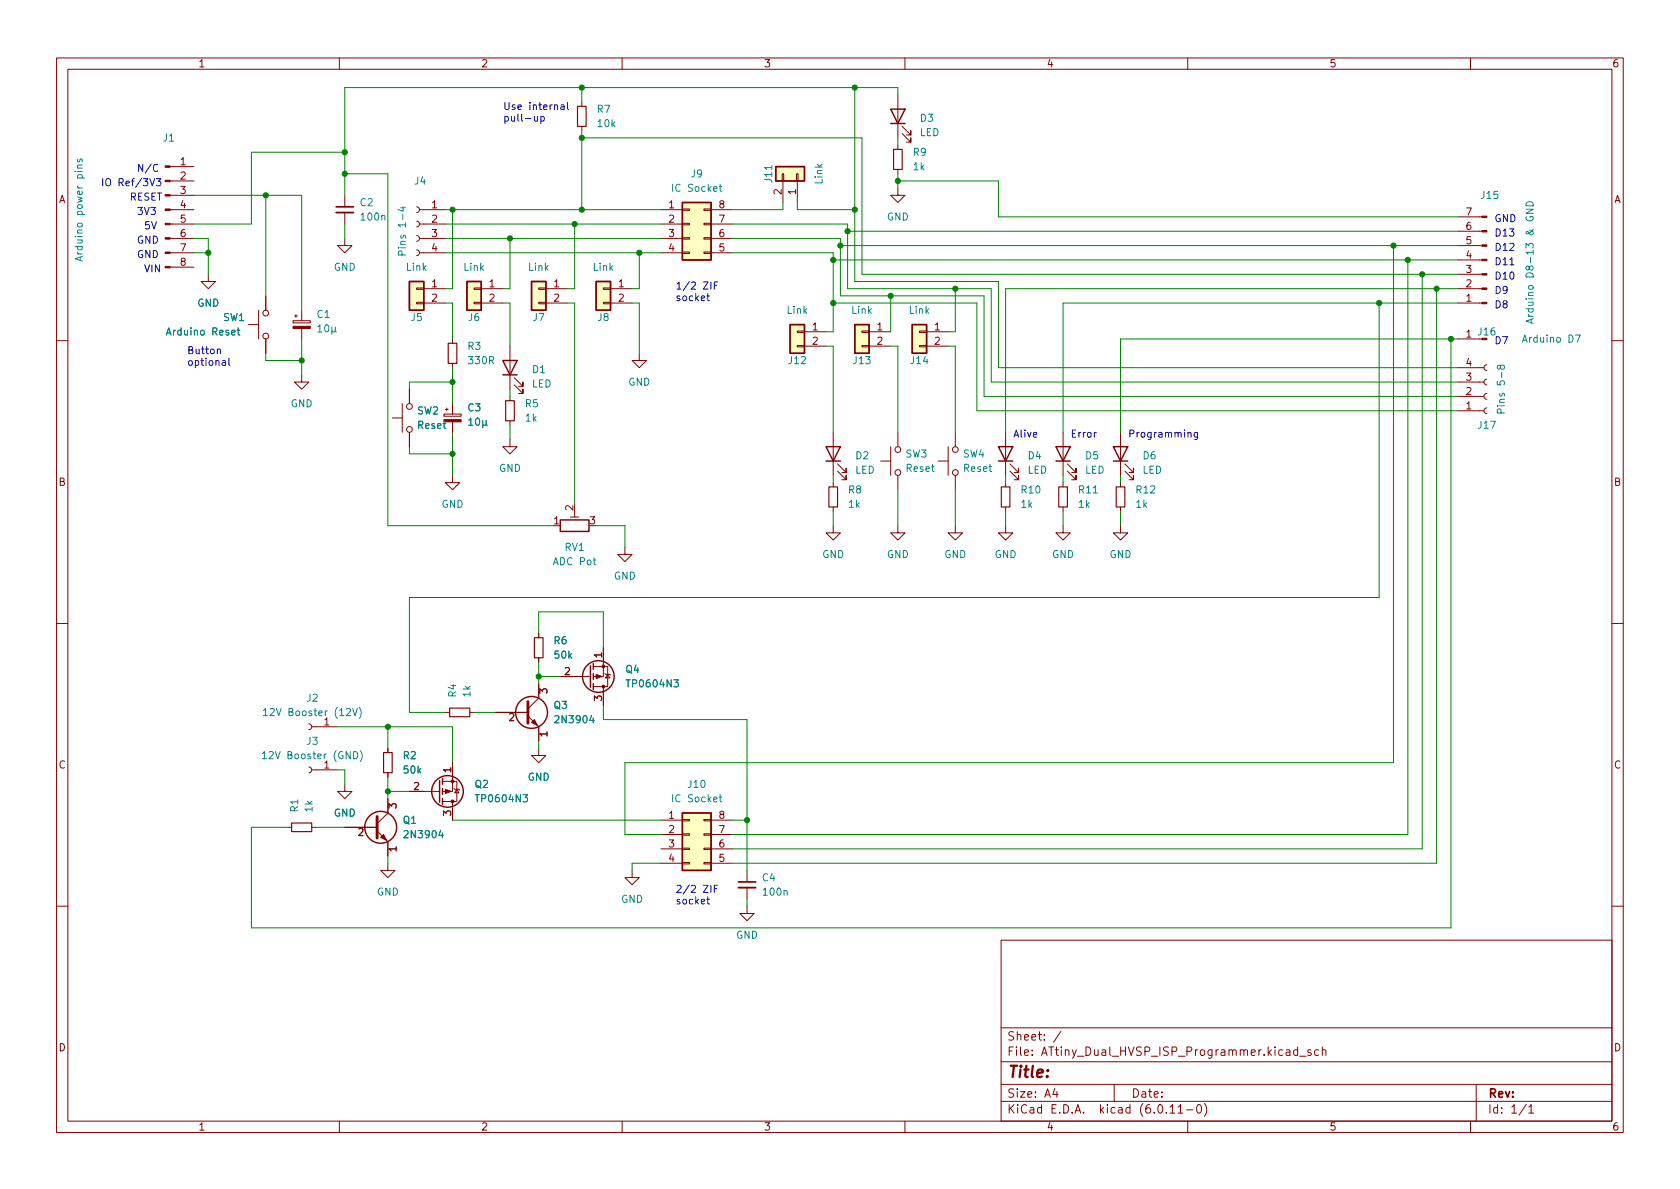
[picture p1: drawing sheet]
<svg xmlns="http://www.w3.org/2000/svg" width="297mm" height="210mm" viewBox="0 0 297 210" stroke-linecap="round" stroke-linejoin="round" font-family="sans-serif">
<g fill="none" stroke="#840000" stroke-width=".18">
<path d="M10 10.2h277v190.1h-277zM12 12.2h273v186.1h-273zM60 10.2v2M102.9 18v.8M110 10.2v2M158.7 16.8v7.6M160 10.2v2M210 10.2v2M260 10.2v2M30.1 39.6h4.2M30.1 37.1h4.2M30.1 34.5h4.2"/>
<path d="M30.1 32h4.2M30.1 29.5h4.2M61 34.5v2.1M61 37.6v2M73.7 39.1l.3 .2 .2 .3-.2 .4-.3 .1M73.7 36.6l.3 .1 .2 .4-.2 .3-.3 .2M74.2 39.6h4.5M74.2 37.1h4.5M102.9 22.3v.8M116.8 39.6h3.8M116.8 37.1h3.8M120.6 39.5h1.3v.2h-1.3z"/>
<path d="M120.6 37h1.3v.2h-1.3zM124.5 39.5h1.2v.2h-1.2zM124.5 37h1.2v.2h-1.2zM125.7 39.6h3.8M125.7 37.1h3.8M138.3 30.7h.3v1.3h-.3zM138.4 32v3.8M140.8 30.7h.3v1.3h-.3zM141 32v3.8M158.7 33.3v1.2h1.3l-1.3 1.3-1.2-1.3h1.2M158.7 25.6v.8M158.7 30v.7"/>
<path d="M159.5 23.6l1.5 1.5v-.7v.7h-.7M159.5 22.3l1.5 1.6v-.8v.8h-.7M257.8 38.3h4.2M30.1 47.2h4.2M30.1 44.7h4.2M30.1 42.2h4.2M36.8 48.5v1.3h1.3l-1.3 1.2-1.2-1.2h1.2M43.9 57.4h1.8M45.7 54.9v5M47 52.3v2.6M47 59.9v2.6M51.8 56.7h3.1v.4h-3.1z"/>
<path d="M52.1 55.9h.5M52.3 55.6v.5M53.3 54.9v1.8M53.3 58.1v1.8M61 42.2v1.2h1.2l-1.2 1.3-1.3-1.3h1.3M73.7 53.5h1.2v.2h-1.2zM73.7 50.9h1.2v.3h-1.2zM73.7 44.2l.3 .1 .2 .4-.2 .4-.3 .1M73.7 41.7l.3 .1 .2 .4-.2 .3-.3 .2M74.2 44.7h4.5M74.2 42.2h4.5M74.9 51h3.8"/>
<path d="M74.9 53.6h3.8M80 59.9v.8M83.8 53.5h1.3v.2h-1.3zM83.8 50.9h1.3v.3h-1.3zM85.1 51h3.8M85.1 53.6h3.8M95.2 53.5h1.3v.2h-1.3zM95.2 50.9h1.3v.3h-1.3zM96.5 51h3.8M96.5 53.6h3.8M106.7 53.5h1.2v.2h-1.2zM106.7 50.9h1.2v.3h-1.2z"/>
<path d="M107.9 51h3.9M107.9 53.6h3.9M116.8 44.7h3.8M116.8 42.2h3.8M120.6 44.6h1.3v.2h-1.3zM120.6 42h1.3v.3h-1.3zM124.5 44.6h1.2v.2h-1.2zM124.5 42h1.2v.3h-1.2zM125.7 44.7h3.8M125.7 42.2h3.8M141 58.5h1.2v.3h-1.2zM142.2 58.7h3.8"/>
<path d="M152.4 58.5h1.3v.3h-1.3zM153.7 58.7h3.8M162.6 58.5h1.2v.3h-1.2zM163.8 58.7h3.8M257.8 40.9h4.2M257.8 43.4h4.2M257.8 46h4.2M257.8 48.5h4.2M257.8 51h4.2M257.8 53.6h4.2M257.8 59.9h3.8M10 60.2h2"/>
<path d="M53.3 66.3v1.3h1.3l-1.3 1.2-1.2-1.2h1.2M69.3 73.9h1.8M71.1 71.4v5M72.4 68.8v2.6M72.4 76.4v2.6M78.5 73.2h3v.4h-3zM78.7 72.4h.5M79 72.1v.5M80 64.3v.7M80 71.4v1.8M80 74.6v1.8M90.2 77.7v1.3h1.2l-1.2 1.3-1.3-1.3h1.3"/>
<path d="M90.2 61.2v7.6M90.2 70.1v.8M90.2 74.4v.8M90.9 68.1l1.6 1.5v-.8v.8h-.8M90.9 66.8l1.6 1.5v-.7v.7h-.8M113 62.5v1.2h1.3l-1.3 1.3-1.2-1.3h1.2M141 61.1h1.2v.2h-1.2zM142.2 61.2h3.8M147.3 76.4v7.7M152.4 61.1h1.3v.2h-1.3zM153.7 61.2h3.8M157.5 79v5.1"/>
<path d="M158.7 76.4v2.6M162.6 61.1h1.2v.2h-1.2zM163.8 61.2h3.8M167.6 79v5.1M168.9 76.4v2.6M177.8 76.4v7.7M188 76.4v7.7M198.1 76.4v7.7M257.8 65h4.6M257.8 67.6h4.6M257.8 70.1h4.6M257.8 72.6h4.6"/>
<path d="M262.9 64.5l-.4 .2-.1 .3 .1 .4 .4 .1M262.9 67.1l-.4 .1-.1 .4 .1 .3 .4 .2M262.9 69.6l-.4 .1-.1 .4 .1 .4 .4 .1M262.9 72.1l-.4 .2-.1 .3 .1 .4 .4 .1M285 60.2h2M80 84.1v1.2h1.3l-1.3 1.3-1.3-1.3h1.3M97.8 93h1.3M100.8 91.4h1.6M101.6 90.4v1M110.5 96.8v1.2h1.3l-1.3 1.3-1.3-1.3h1.3M147.3 93v1.2h1.3l-1.3 1.3-1.3-1.3h1.3M147.3 85.3v.8"/>
<path d="M147.3 89.7v.7M148.1 83.3l1.5 1.5v-.7v.7h-.8M148.1 82l1.5 1.6v-.8v.8h-.8M155.7 81.5h1.8M158.7 93v1.2h1.3l-1.3 1.3-1.2-1.3h1.2M158.7 84.1v2.5M165.9 81.5h1.7M168.9 93v1.2h1.3l-1.3 1.3-1.3-1.3h1.3M168.9 84.1v2.5M177.8 93v1.2h1.3l-1.3 1.3-1.3-1.3h1.3M177.8 85.3v.8M177.8 89.7v.7"/>
<path d="M178.6 83.3l1.5 1.5v-.7v.7h-.8M178.6 82l1.5 1.6v-.8v.8h-.8M188 93v1.2h1.2l-1.2 1.3-1.3-1.3h1.3M188 85.3v.8M188 89.7v.7M188.7 83.3l1.5 1.5v-.7v.7h-.7M188.7 82l1.5 1.6v-.8v.8h-.7M198.1 93v1.2h1.3l-1.3 1.3-1.3-1.3h1.3M198.1 85.3v.8M198.1 89.7v.7M198.9 83.3l1.5 1.5v-.7v.7h-.8M198.9 82l1.5 1.6v-.8v.8h-.8"/>
<path d="M10 110.2h2M95.2 112v.8M95.2 116.3v.8M99.1 119.6h5.3M104.9 117.9h2.5v3.5h-2.5M106.7 114.5v5.1h-1.8M106.9 119.1l.2 .1h.7l.1 .2M107.4 119.2l.4 .7h-.7zM285 110.2h2M54.6 135.6l.4 .2 .1 .3-.1 .4-.4 .1M54.6 128l.4 .2 .1 .3-.1 .4-.4 .1M55.1 136.1h4.6"/>
<path d="M55.1 128.5h4.6M61 138.7v1.2h1.2l-1.2 1.3-1.3-1.3h1.3M68.6 132.3v.8M68.6 136.6v.8M72.4 139.9h5.3M78.2 138.2h2.6v3.5h-2.6M78.7 126h.8M80 134.9v5h-1.8M80.3 139.4l.1 .2h.8l.1 .1M80.8 139.6l.4 .6h-.8zM83.1 126h.7M87.6 126h5.7"/>
<path d="M90.1 126.3l.5-.1 .3 .3-.8 .9h.8M93.3 126.6l1.9 1.9v2.6M95.2 132.3v1.3h1.3l-1.3 1.3-1.2-1.3h1.2M95.2 120.9v2.5l-1.9 1.9M95.4 122.6v-.8l.5 .4 .1-.3h.6l.1 .1-.1 .6M96.7 129.8h-1.3l.4 .4M106.7 121.4v3.3M50.8 146.3h.8M55.1 146.3h.8M61 146.3h5.7M63.5 146.6l.4-.1 .3 .4-.8 .9h.8M66.7 146.9l1.9 1.9v2.6"/>
<path d="M68.6 152.6v1.3h1.2l-1.2 1.3-1.3-1.3h1.3M68.6 141.2v2.6l-1.9 1.9M68.8 142.9v-.8l.5 .4 .1-.3h.5l.1 .2-.1 .5M70 150.1h-1.2l.3 .4M80 141.7v3.3M111.8 153.9v1.3h1.2l-1.2 1.3-1.3-1.3h1.3M116.8 145h3.8M116.8 147.6h3.8M116.8 150.1h3.8M116.8 152.6h3.8M120.6 152.5h1.3v.3h-1.3zM120.6 150h1.3v.2h-1.3z"/>
<path d="M120.6 147.4h1.3v.3h-1.3zM120.6 144.9h1.3v.3h-1.3zM124.5 152.5h1.2v.3h-1.2zM124.5 150h1.2v.2h-1.2zM124.5 147.4h1.2v.3h-1.2zM124.5 144.9h1.2v.3h-1.2zM125.7 145h3.8M125.7 147.6h3.8M125.7 150.1h3.8M125.7 152.6h3.8M132.1 153.9v2.1M132.1 157v2"/>
<path d="M10 160.2h2M132.1 160.3v1.2h1.2l-1.2 1.3-1.3-1.3h1.3M177 166.3h108v32h-108zM285 160.2h2M60 198.3v2M110 198.3v2M160 198.3v2M177 194.8h108M177 191.8h108M177 187.8h108M177 181.8h108M182.5 186.5v.1"/>
<path d="M182.5 185.7v.1M184.6 183.8v.1M184.6 183v.1M187.6 182.4l-1.3 1.9M197 191.8v3M210 198.3v2M211.8 195.4l.1-.1a.81 .81 0 0 1 .6 .7 .81 .81 0 0 1-.3 .8h-.1a.81 .81 0 0 1-.6-.6 .81 .81 0 0 1 .3-.8zM212.9 195.1a1.72 1.72 0 0 1 0 2.3M229.8 186.8h1.1M231.8 185.7l-.4-.1-.2 .2 .1 .3 .5 .1v.4h-.6M233.1 185.7l-.4-.1-.3 .3v.4l.2 .3h.5M233.8 185.8l.2-.2 .4 .1v.9"/>
<path d="M233.8 185.1v1.5M260 198.3v2M261 191.8v6.5M270.3 195.8l.4-.5v1.5M270.3 196.8h.9"/>
<circle cx="47" cy="59.4" r=".51"/>
<circle cx="47" cy="55.4" r=".51"/>
<circle cx="72.4" cy="75.9" r=".51"/>
<circle cx="72.4" cy="71.9" r=".51"/>
<circle cx="158.8" cy="79.5" r=".51"/>
<circle cx="168.9" cy="79.5" r=".51"/>
<circle cx="158.8" cy="83.6" r=".51"/>
<circle cx="168.9" cy="83.6" r=".51"/>
</g>
<g fill="none" stroke="#840000" stroke-width=".25">
<path d="M157.5 19.3h2.5l-1.3 2.5zM120.6 35.8h5.1v10.2h-5.1zM137.2 29.5h5v2.5h-5zM157.5 21.8h2.5M72.4 49.8h2.5v5.1h-2.5zM82.5 49.8h2.6v5.1h-2.6zM94 49.8h2.5v5.1h-2.5zM105.4 49.8h2.5v5.1h-2.5zM139.7 57.4h2.5v5.1h-2.5zM151.1 57.4h2.6v5.1h-2.6zM161.3 57.4h2.5v5.1h-2.5zM88.9 63.7h2.5l-1.2 2.6z"/>
<path d="M88.9 66.3h2.5M146 79h2.6l-1.3 2.5zM176.5 79h2.6l-1.3 2.5zM186.7 79h2.5l-1.2 2.5zM196.8 79h2.6l-1.3 2.5zM99.1 91.9h5v2.1h-5zM146 81.5h2.6M176.5 81.5h2.6M186.7 81.5h2.5M196.8 81.5h2.6M104.4 117.7v3.8M104.9 117.3v1.1"/>
<path d="M104.9 119.1v1M77.7 138v3.9M78.2 137.7v1M78.2 139.4v1.1M104.9 120.9v1M78.2 141.2v1M120.6 143.8h5.1v10.1h-5.1z"/>
<circle cx="105.8" cy="119.6" r="2.79"/>
<circle cx="79.1" cy="139.9" r="2.79"/>
<circle cx="94" cy="126" r="2.82"/>
<circle cx="67.3" cy="146.3" r="2.82"/>
</g>
<path d="M93.3 124.1v3.8M66.7 144.4v3.8" fill="none" stroke="#840000" stroke-width=".51"/>
<g fill="#840000" stroke="#840000" stroke-width=".18">
<path d="M67.3 148.1l.5-.5 .5 1z"/>
<path d="M29.2 47.1h.9v.3h-.9z"/>
<path d="M29.2 44.6h.9v.2h-.9z"/>
<path d="M29.2 42h.9v.3h-.9z"/>
<path d="M29.2 39.5h.9v.2h-.9z"/>
<path d="M29.2 37h.9v.2h-.9z"/>
<path d="M29.2 34.4h.9v.3h-.9z"/>
<path d="M29.2 31.9h.9v.2h-.9z"/>
<path d="M29.2 29.3h.9v.3h-.9z"/>
<path d="M262 38.2h.9v.3h-.9z"/>
<path d="M262 40.8h.9v.2h-.9z"/>
<path d="M262 43.3h.9v.3h-.9z"/>
<path d="M262 45.8h.9v.3h-.9z"/>
<path d="M262 48.4h.9v.2h-.9z"/>
<path d="M262 50.9h.9v.3h-.9z"/>
<path d="M262 53.5h.9v.2h-.9z"/>
<path d="M51.8 57.7h3.1v.4h-3.1z"/>
<path d="M78.5 74.2h3v.4h-3z"/>
<path d="M105.4 119.2l1 .4-1 .4z"/>
<path d="M94 127.8l.5-.6 .5 1.1z"/>
<path d="M78.7 139.6l1.1 .3-1.1 .4z"/>
<circle cx="106.7" cy="117.9" r=".25"/>
<circle cx="106.7" cy="121.4" r=".25"/>
<circle cx="80" cy="138.2" r=".25"/>
<circle cx="80" cy="141.7" r=".25"/>
</g>
<g fill="none" stroke="#008484" stroke-width=".18">
<path d="M13.8 39.6l.5-.1 .2 .1v.3l-.2 .2h-.4l-.2-.2zM67.5 38.2l.2-.1h.3l.1 .8M70.8 36.7h.9M71.3 36.6v.8l-.9-.4M127.2 33h.4M127.3 32.6v1.1l.3 .1M136.5 29.3v.7M35.6 58.5l.3-.1 .2 .2v.4l-.2 .2h-.3l-.1-.2zM56.2 57.8l.4-.4v1.3M56.2 58.7h.7M57.6 57.5l.1-.1a.68 .68 0 0 1 .5 .7 .68 .68 0 0 1-.5 .6 .84 .84 0 0 1-.1-1.2zM58.7 57.8v1.3"/>
<path d="M59.3 58.5l.2 .2M59.3 57.8l-.1 .8-.3 .1-.2-.2M269.8 43.8v-.8l.5 .5 .1-.4h.6l.1 .2-.1 .5M270.4 50.5h.6l.1 .2-.1 .3-.2 .2-.4-.1-.2-.2zM275.3 59.8l.2-.1 .3 .1 .1 .5-.1 .2h-.3l-.2-.1zM82.9 74.3l.3-.4v1.3M82.9 75.2h.7M84.2 74.1l.2-.2a.68 .68 0 0 1 .4 .7 .68 .68 0 0 1-.4 .6l-.2-.1-.1-.4zM85.4 74.4v1.2M86 75l.1 .2M86 74.4l-.1 .7-.4 .1-.1-.2M265.3 64.8l.2-.2h.4l.1 .2-.1 .4-.4 .1-.2-.1-.1-.6h-.2l-.2 .1-.1 .3 .2 .2 .1 .1 .3-.3"/>
<path d="M193.3 87.2h.7M57.7 133.3l-.4 .3M57.9 125.7l-.4 .2M104.6 126.5l-.3 .9h.8M104.9 127v.8M119.2 120.2h.7l-.4 .5 .4 .1v.6l-.2 .1-.5-.1M77.9 146.8l-.3 .9h.8M78.2 147.3v.8M92.5 140.5h.8l-.5 .5 .4 .1v.6l-.2 .1-.5-.1M127.2 140.9h.4M127.3 140.5v1.1l.3 .2M138.6 157.6l.2-.1h.3l.1 .8"/>
</g>
<g fill="#ffffc2" stroke="#ffffc2" stroke-width=".18">
<path d="M120.6 143.8h5.1v10.1h-5.1z"/>
<path d="M161.3 57.4h2.5v5.1h-2.5z"/>
<path d="M139.7 57.4h2.5v5.1h-2.5z"/>
<path d="M151.1 57.4h2.6v5.1h-2.6z"/>
<path d="M137.2 29.5h5v2.5h-5z"/>
<path d="M120.6 35.8h5.1v10.2h-5.1z"/>
<path d="M72.4 49.8h2.5v5.1h-2.5z"/>
<path d="M82.5 49.8h2.6v5.1h-2.6z"/>
<path d="M105.4 49.8h2.5v5.1h-2.5z"/>
<path d="M94 49.8h2.5v5.1h-2.5z"/>
</g>
<path d="M59.4 37.6h3.1M130.6 157h3" fill="none" stroke="#840000" stroke-width=".33"/>
<path d="M59.4 36.6h3.1M130.6 156h3" fill="none" stroke="#840000" stroke-width=".3"/>
<path d="M102.1 18.8h1.5v3.5h-1.5zM158 26.4h1.5v3.6h-1.5zM79.2 60.7h1.6v3.6h-1.6zM89.4 70.9h1.5v3.5h-1.5zM146.6 86.1h1.5v3.6h-1.5zM177 86.1h1.6v3.6h-1.6zM187.2 86.1h1.5v3.6h-1.5zM197.4 86.1h1.5v3.6h-1.5zM94.5 112.8h1.5v3.5h-1.5zM67.8 133.1h1.5v3.5h-1.5zM79.5 125.2h3.6v1.5h-3.6zM51.6 145.5h3.5v1.6h-3.5z" fill="none" stroke="#840000" stroke-width=".2"/>
<g fill="none" stroke="#0000c2" stroke-width=".18">
<path d="M100.3 18.1v1.1l.2 .2M27.7 31.6h.7l-.4 .5 .4 .1v.5l-.2 .2-.5-.2M27.9 29.2a.6 .6 0 0 0-.8 .4 .6 .6 0 0 0 .6 .7l.2-.1M94.5 20.6v.8h.3l.2-.1M95 20.6v.8M95.6 20.6h.4l.2 .2-.1 .6h-.5M95.6 20.6v1.3M122.2 50l.5-.1 .3 .3-.8 .9h.8M125 52.3h.4M125.1 51.9v1.1l.3 .2M267 46.8h.7M38.4 61.8l.2-.1 .3 .1 .1 .8"/>
<path d="M39.3 63.8h.5l.1 .8M39.9 64.1h-.5l-.1 .2 .1 .3 .5-.1M40.5 63.3v1.1l.2 .2M193.8 76.5l-.3 .2M210 76.6l.2-.1h.3l.1 .8M211.7 76.5v1l-.2 .2h-.3M211.7 76.5h-.3l-.3 .2 .2 .5h.4M122.2 156.7l.5-.2 .3 .4-.8 .9h.8M125 159h.4M125.1 158.6v1.1l.3 .2"/>
</g>
<g fill="none" stroke="#008400" stroke-width=".18">
<path d="M102.9 15.5v2.5M151.1 15.5v34.3h25.4v15.2h81.3M158.7 16.8v-1.3h-97.7v19M34.3 34.5h19v20.4M47 34.5v17.8M61 30.7h7.6v62.3h29.2M61 26.9h-16.6v12.7h-10.1M61 39.6v2.6M78.7 37.1h38.1M78.7 39.6h38.1M80 37.1v13.9h-1.3M101.6 39.6v11.4h-1.3"/>
<path d="M102.9 23.1v14M102.9 24.4h49.5v24.1h105.4M129.5 39.6h20.4v11.4h25.4v16.6h82.5M138.4 35.8v1.3h-8.9M141 35.8v1.3h10.1M158.7 24.4v1.2M158.7 30.7v2.6M158.7 32h17.8v6.3h81.3M34.3 42.2h2.5v6.3M34.3 44.7h2.5M53.3 59.9v6.4M78.7 42.2h38.1"/>
<path d="M78.7 53.6h1.3v6.3M78.7 44.7h38.1M88.9 53.6h1.3v7.6M90.2 42.2v8.8h-1.3M100.3 53.6h1.3v35.5M111.8 53.6h1.2v8.9M113 44.7v6.3h-1.2M129.5 42.2h19.1v10.1h25.4v17.8h83.8M129.5 44.7h17.8v14h-1.3M147.3 53.6h25.4v19h85.1M147.3 46h110.5M148.6 43.4h109.2"/>
<path d="M149.9 40.9h107.9M157.5 52.3v6.4M168.9 51v7.7h-1.3M243.8 53.6v52.1h-171.4v20.3h6.3M246.4 43.4v91.5h-135.9v12.7h6.3M248.9 46v101.6h-119.4M251.5 48.5v101.6h-122M254 51v101.6h-124.5M256.5 59.9v104.2h-212.1v-17.8h6.4M257.8 51h-80v25.4M257.8 53.6h-69.8v22.8M257.8 59.9h-59.7v16.5"/>
<path d="M47 62.5v1.2h6.3M72.4 79v1.3h7.6M80 65v6.4M80 76.4v7.7M80 67.6h-7.6v1.2M90.2 68.8v1.3M90.2 75.2v2.5M146 61.2h1.3v15.2M157.5 61.2h1.2v15.2M167.6 61.2h1.3v15.2M105.4 93h5.1v3.8M147.3 84.1v1.2"/>
<path d="M147.3 90.4v2.6M158.7 86.6v6.4M168.9 86.6v6.4M177.8 84.1v1.2M177.8 90.4v2.6M188 84.1v1.2M188 90.4v2.6M198.1 84.1v1.2M198.1 90.4v2.6M95.2 112v-3.8h11.5v6.3M95.2 117.1v3.8M95.2 119.6h3.9"/>
<path d="M59.7 128.5h20.3v6.4M59.7 136.1h1.3v2.6M68.6 139.9h3.8M68.6 128.5v3.8M68.6 137.4v3.8M83.8 126h3.8M95.2 131.1v1.2M106.7 124.7v2.5h25.4v26.7M55.9 146.3h5.1M68.6 151.4v1.2M80 145h36.8M116.8 152.6h-5v1.3"/>
<path d="M129.5 145h2.6M132.1 159v1.3"/>
</g>
<g fill="#008400" stroke="#008400" stroke-width=".18">
<circle cx="53.3" cy="63.7" r=".46"/>
<circle cx="47" cy="34.5" r=".46"/>
<circle cx="61" cy="26.9" r=".46"/>
<circle cx="61" cy="30.7" r=".46"/>
<circle cx="36.8" cy="44.7" r=".46"/>
<circle cx="132.1" cy="145" r=".46"/>
<circle cx="68.6" cy="128.5" r=".46"/>
<circle cx="68.6" cy="139.9" r=".46"/>
<circle cx="95.2" cy="119.6" r=".46"/>
<circle cx="113" cy="44.7" r=".46"/>
<circle cx="80" cy="37.1" r=".46"/>
<circle cx="90.2" cy="42.2" r=".46"/>
<circle cx="80" cy="80.3" r=".46"/>
<circle cx="80" cy="67.6" r=".46"/>
<circle cx="102.9" cy="24.4" r=".46"/>
<circle cx="102.9" cy="15.5" r=".46"/>
<circle cx="102.9" cy="37.1" r=".46"/>
<circle cx="101.6" cy="39.6" r=".46"/>
<circle cx="151.1" cy="37.1" r=".46"/>
<circle cx="158.7" cy="32" r=".46"/>
<circle cx="147.3" cy="53.6" r=".46"/>
<circle cx="147.3" cy="46" r=".46"/>
<circle cx="148.6" cy="43.4" r=".46"/>
<circle cx="149.9" cy="40.9" r=".46"/>
<circle cx="151.1" cy="15.5" r=".46"/>
<circle cx="168.9" cy="51" r=".46"/>
<circle cx="157.5" cy="52.3" r=".46"/>
<circle cx="248.9" cy="46" r=".46"/>
<circle cx="246.4" cy="43.4" r=".46"/>
<circle cx="251.5" cy="48.5" r=".46"/>
<circle cx="243.8" cy="53.6" r=".46"/>
<circle cx="256.5" cy="59.9" r=".46"/>
<circle cx="254" cy="51" r=".46"/>
</g>
<text font-size="2.8" fill="#840000" x="178" y="191.2">Title:</text>
<g font-size="2.1" fill="#840000">
<text x="178" y="184.5">Sheet:</text>
<text x="178" y="187.2">File:</text>
<text x="184.4" y="187.2">ATtiny_Dual_HVSP_ISP_Programmer.kicad_sch</text>
<text x="178" y="197.4">KiCad</text>
<text x="178" y="194.6">Size:</text>
<text x="184.7" y="194.6">A4</text>
<text x="185.7" y="197.4">E.D.A.</text>
<text x="194.6" y="197.4">kicad</text>
<text x="200" y="194.6">Date:</text>
<text x="201.8" y="197.4">(6.0.11-0)</text>
<text x="263" y="194.6">Rev:</text>
<text x="263" y="197.4">Id:</text>
<text x="267.1" y="197.4">1/1</text>
</g>
<g font-size="1.8" fill="#840000">
<text x="35" y="12.3">1</text>
<text x="85" y="12.3">2</text>
<text x="135" y="12.3">3</text>
<text x="185" y="12.3">4</text>
<text x="235" y="12.3">5</text>
<text x="285" y="12.3">6</text>
<text x="31.7" y="29.2">1</text>
<text x="31.7" y="31.7">2</text>
<text x="31.7" y="34.3">3</text>
<text x="138.2" y="34.6" transform="rotate(-90 138.2 34.6)">2</text>
<text x="140.7" y="34.6" transform="rotate(-90 140.7 34.6)">1</text>
<text x="10.4" y="36.3">A</text>
<text x="31.7" y="36.8">4</text>
<text x="31.7" y="39.4">5</text>
<text x="31.7" y="41.9">6</text>
<text x="76.2" y="36.8">1</text>
<text x="76.2" y="39.4">2</text>
<text x="76.2" y="41.9">3</text>
<text x="118.1" y="36.8">1</text>
<text x="118.1" y="39.4">2</text>
<text x="118.1" y="41.9">3</text>
<text x="127" y="41.9">6</text>
<text x="127" y="39.4">7</text>
<text x="127" y="36.8">8</text>
<text x="259" y="40.6">6</text>
<text x="259" y="38.1">7</text>
<text x="285.4" y="36.3">A</text>
<text x="31.7" y="44.4">7</text>
<text x="31.7" y="47">8</text>
<text x="76.2" y="44.4">4</text>
<text x="118.1" y="44.4">4</text>
<text x="127" y="44.4">5</text>
<text x="259" y="45.7">4</text>
<text x="259" y="43.2">5</text>
<text x="76.2" y="50.8">1</text>
<text x="76.2" y="53.3">2</text>
<text x="86.3" y="50.8">1</text>
<text x="86.3" y="53.3">2</text>
<text x="97.7" y="50.8">1</text>
<text x="97.7" y="53.3">2</text>
<text x="109.2" y="50.8">1</text>
<text x="109.2" y="53.3">2</text>
<text x="259" y="53.3">1</text>
<text x="259" y="50.8">2</text>
<text x="259" y="48.3">3</text>
<text x="143.5" y="58.4">1</text>
<text x="154.9" y="58.4">1</text>
<text x="165.1" y="58.4">1</text>
<text x="143.5" y="61">2</text>
<text x="154.9" y="61">2</text>
<text x="165.1" y="61">2</text>
<text x="259" y="64.8">4</text>
<text x="259" y="69.8">2</text>
<text x="259" y="67.3">3</text>
<text x="259" y="72.4">1</text>
<text x="10.3" y="86.3">B</text>
<text x="285.3" y="86.3">B</text>
<text x="97.7" y="92.7">1</text>
<text x="101.3" y="90.5" transform="rotate(-90 101.3 90.5)">2</text>
<text x="104.1" y="92.7">3</text>
<text x="99.6" y="119.4">2</text>
<text x="106.4" y="116.5" transform="rotate(-90 106.4 116.5)">1</text>
<text x="106.4" y="124.1" transform="rotate(-90 106.4 124.1)">3</text>
<text x="57.1" y="128.3">1</text>
<text x="97.5" y="130.5" transform="rotate(-90 97.5 130.5)">1</text>
<text x="10.3" y="136.3">C</text>
<text x="57.1" y="135.9">1</text>
<text x="79.8" y="136.8" transform="rotate(-90 79.8 136.8)">1</text>
<text x="285.3" y="136.3">C</text>
<text x="73" y="139.7">2</text>
<text x="79.8" y="144.4" transform="rotate(-90 79.8 144.4)">3</text>
<text x="118.1" y="144.8">1</text>
<text x="118.1" y="147.3">2</text>
<text x="118.1" y="149.9">3</text>
<text x="127" y="149.9">6</text>
<text x="127" y="147.3">7</text>
<text x="127" y="144.8">8</text>
<text x="70.9" y="150.8" transform="rotate(-90 70.9 150.8)">1</text>
<text x="118.1" y="152.4">4</text>
<text x="127" y="152.4">5</text>
<text x="10.3" y="186.3">D</text>
<text x="285.3" y="186.3">D</text>
<text x="35" y="200.3">1</text>
<text x="85" y="200.3">2</text>
<text x="135" y="200.3">3</text>
<text x="185" y="200.3">4</text>
<text x="235" y="200.3">5</text>
<text x="285" y="200.3">6</text>
</g>
<g font-size="1.8" fill="#0000c2">
<text x="88.9" y="19.4">Use</text>
<text x="88.9" y="21.5">pull-up</text>
<text x="93.5" y="19.4">internal</text>
<text x="17.8" y="32.9">IO Ref/3V3</text>
<text x="22.9" y="35.5">RESET</text>
<text x="24.1" y="30.4">N/C</text>
<text x="24.1" y="38">3V3</text>
<text x="25.4" y="40.5">5V</text>
<text x="264.2" y="39.3">GND</text>
<text x="264.2" y="41.8">D13</text>
<text x="24.1" y="45.6">GND</text>
<text x="24.1" y="43.1">GND</text>
<text x="264.2" y="46.9">D11</text>
<text x="264.2" y="44.3">D12</text>
<text x="25.4" y="48.2">VIN</text>
<text x="119.4" y="51.2">1/2</text>
<text x="119.4" y="53.2">socket</text>
<text x="124.2" y="51.2">ZIF</text>
<text x="264.2" y="49.4">D10</text>
<text x="264.2" y="52">D9</text>
<text x="264.2" y="54.5">D8</text>
<text x="33" y="62.6">Button</text>
<text x="33" y="64.7">optional</text>
<text x="264.2" y="60.9">D7</text>
<text x="179.1" y="77.4">Alive</text>
<text x="189.2" y="77.4">Error</text>
<text x="199.4" y="77.4">Programming</text>
<text x="119.4" y="157.9">2/2</text>
<text x="119.4" y="159.9">socket</text>
<text x="124.2" y="157.9">ZIF</text>
</g>
<g font-size="1.8" fill="#008484">
<text x="105.4" y="20.3">R7</text>
<text x="105.4" y="22.9">10k</text>
<text x="162.6" y="21.9">D3</text>
<text x="28.7" y="25.4">J1</text>
<text x="161.3" y="27.9">R9</text>
<text x="162.6" y="24.4">LED</text>
<text x="15" y="31.6" transform="rotate(-90 15 31.6)">pins</text>
<text x="73.1" y="33">J4</text>
<text x="118.5" y="34.3">IC Socket</text>
<text x="122" y="31.8">J9</text>
<text x="136.9" y="32.5" transform="rotate(-90 136.9 32.5)">J11</text>
<text x="145.8" y="32.7" transform="rotate(-90 145.8 32.7)">Link</text>
<text x="161.3" y="30.5">1k</text>
<text x="261.6" y="35.6">J15</text>
<text x="15" y="38.2" transform="rotate(-90 15 38.2)">power</text>
<text x="63.5" y="36.8">C2</text>
<text x="63.5" y="39.4">100n</text>
<text x="72.1" y="40.3" transform="rotate(-90 72.1 40.3)">1-4</text>
<text x="156.7" y="39.4">GND</text>
<text x="271.5" y="41.6" transform="rotate(-90 271.5 41.6)">&amp;</text>
<text x="271.5" y="38.9" transform="rotate(-90 271.5 38.9)">GND</text>
<text x="15" y="46.4" transform="rotate(-90 15 46.4)">Arduino</text>
<text x="72.1" y="45.5" transform="rotate(-90 72.1 45.5)">Pins</text>
<text x="58.9" y="48.3">GND</text>
<text x="71.7" y="48.3">Link</text>
<text x="81.8" y="48.3">Link</text>
<text x="93.3" y="48.3">Link</text>
<text x="104.7" y="48.3">Link</text>
<text x="271.5" y="49.2" transform="rotate(-90 271.5 49.2)">D8-13</text>
<text x="29.2" y="59.7">Arduino</text>
<text x="34.8" y="54.6">GND</text>
<text x="37.4" y="59.7">Reset</text>
<text x="39.4" y="57.2">SW1</text>
<text x="55.9" y="56.6">C1</text>
<text x="72.5" y="57.2">J5</text>
<text x="82.7" y="57.2">J6</text>
<text x="94.1" y="57.2">J7</text>
<text x="105.5" y="57.2">J8</text>
<text x="139" y="55.9">Link</text>
<text x="150.4" y="55.9">Link</text>
<text x="160.6" y="55.9">Link</text>
<text x="259" y="59.7">1 J16</text>
<text x="271.5" y="57.4" transform="rotate(-90 271.5 57.4)">Arduino</text>
<text x="82.6" y="62.2">R3</text>
<text x="82.6" y="64.8">330R</text>
<text x="139.2" y="64.8">J12</text>
<text x="150.6" y="64.8">J13</text>
<text x="160.8" y="64.8">J14</text>
<text x="269" y="61">Arduino</text>
<text x="277.2" y="61">D7</text>
<text x="94" y="66.4">D1</text>
<text x="94" y="68.9">LED</text>
<text x="111" y="68.6">GND</text>
<text x="266.5" y="68.2" transform="rotate(-90 266.5 68.2)">5-8</text>
<text x="51.3" y="72.4">GND</text>
<text x="73.7" y="73.7">SW2</text>
<text x="73.7" y="76.2">Reset</text>
<text x="82.6" y="73.1">C3</text>
<text x="92.7" y="72.4">R5</text>
<text x="92.7" y="74.9">1k</text>
<text x="261.1" y="76.2">J17</text>
<text x="266.5" y="73.4" transform="rotate(-90 266.5 73.4)">Pins</text>
<text x="88.2" y="83.8">GND</text>
<text x="151.1" y="81.6">D2</text>
<text x="160" y="81.3">SW3</text>
<text x="160" y="83.8">Reset</text>
<text x="170.2" y="81.3">SW4</text>
<text x="170.2" y="83.8">Reset</text>
<text x="181.6" y="81.6">D4</text>
<text x="191.8" y="81.6">D5</text>
<text x="201.9" y="81.6">D6</text>
<text x="149.9" y="87.6">R8</text>
<text x="151.1" y="84.1">LED</text>
<text x="180.3" y="87.6">R10</text>
<text x="181.6" y="84.1">LED</text>
<text x="190.5" y="87.6">R11</text>
<text x="191.8" y="84.1">LED</text>
<text x="200.7" y="87.6">R12</text>
<text x="201.9" y="84.1">LED</text>
<text x="78" y="90.2">GND</text>
<text x="149.9" y="90.2">1k</text>
<text x="180.3" y="90.2">1k</text>
<text x="190.5" y="90.2">1k</text>
<text x="200.7" y="90.2">1k</text>
<text x="97.7" y="100.3">ADC Pot</text>
<text x="99.7" y="97.8">RV1</text>
<text x="145.3" y="99.1">GND</text>
<text x="156.7" y="99.1">GND</text>
<text x="166.9" y="99.1">GND</text>
<text x="175.8" y="99.1">GND</text>
<text x="185.9" y="99.1">GND</text>
<text x="196.1" y="99.1">GND</text>
<text x="108.5" y="102.9">GND</text>
<text x="97.8" y="114.3">R6</text>
<text x="97.8" y="116.8">50k</text>
<text x="110.5" y="119.4">Q4</text>
<text x="54.1" y="124.5">J2</text>
<text x="81" y="123.4" transform="rotate(-90 81 123.4)">R4</text>
<text x="83.6" y="123.4" transform="rotate(-90 83.6 123.4)">1k</text>
<text x="97.8" y="125.7">Q3</text>
<text x="110.5" y="121.9">TP0604N3</text>
<text x="46.2" y="127">12V</text>
<text x="50.9" y="127">Booster</text>
<text x="59.2" y="127">(12V)</text>
<text x="97.8" y="128.3">2N3904</text>
<text x="46.1" y="134.6">12V</text>
<text x="50.7" y="134.6">Booster</text>
<text x="54.1" y="132.1">J3</text>
<text x="59" y="134.6">(GND)</text>
<text x="71.1" y="134.6">R2</text>
<text x="71.1" y="137.2">50k</text>
<text x="53.1" y="143.8" transform="rotate(-90 53.1 143.8)">R1</text>
<text x="55.6" y="143.8" transform="rotate(-90 55.6 143.8)">1k</text>
<text x="83.8" y="139.7">Q2</text>
<text x="83.8" y="142.2">TP0604N3</text>
<text x="93.2" y="138.4">GND</text>
<text x="118.5" y="142.2">IC Socket</text>
<text x="121.4" y="139.7">J10</text>
<text x="58.9" y="144.8">GND</text>
<text x="71.1" y="146.1">Q1</text>
<text x="71.1" y="148.6">2N3904</text>
<text x="66.6" y="158.8">GND</text>
<text x="109.7" y="160">GND</text>
<text x="134.6" y="156.2">C4</text>
<text x="134.6" y="158.8">100n</text>
<text x="130.1" y="166.4">GND</text>
</g>
</svg>
